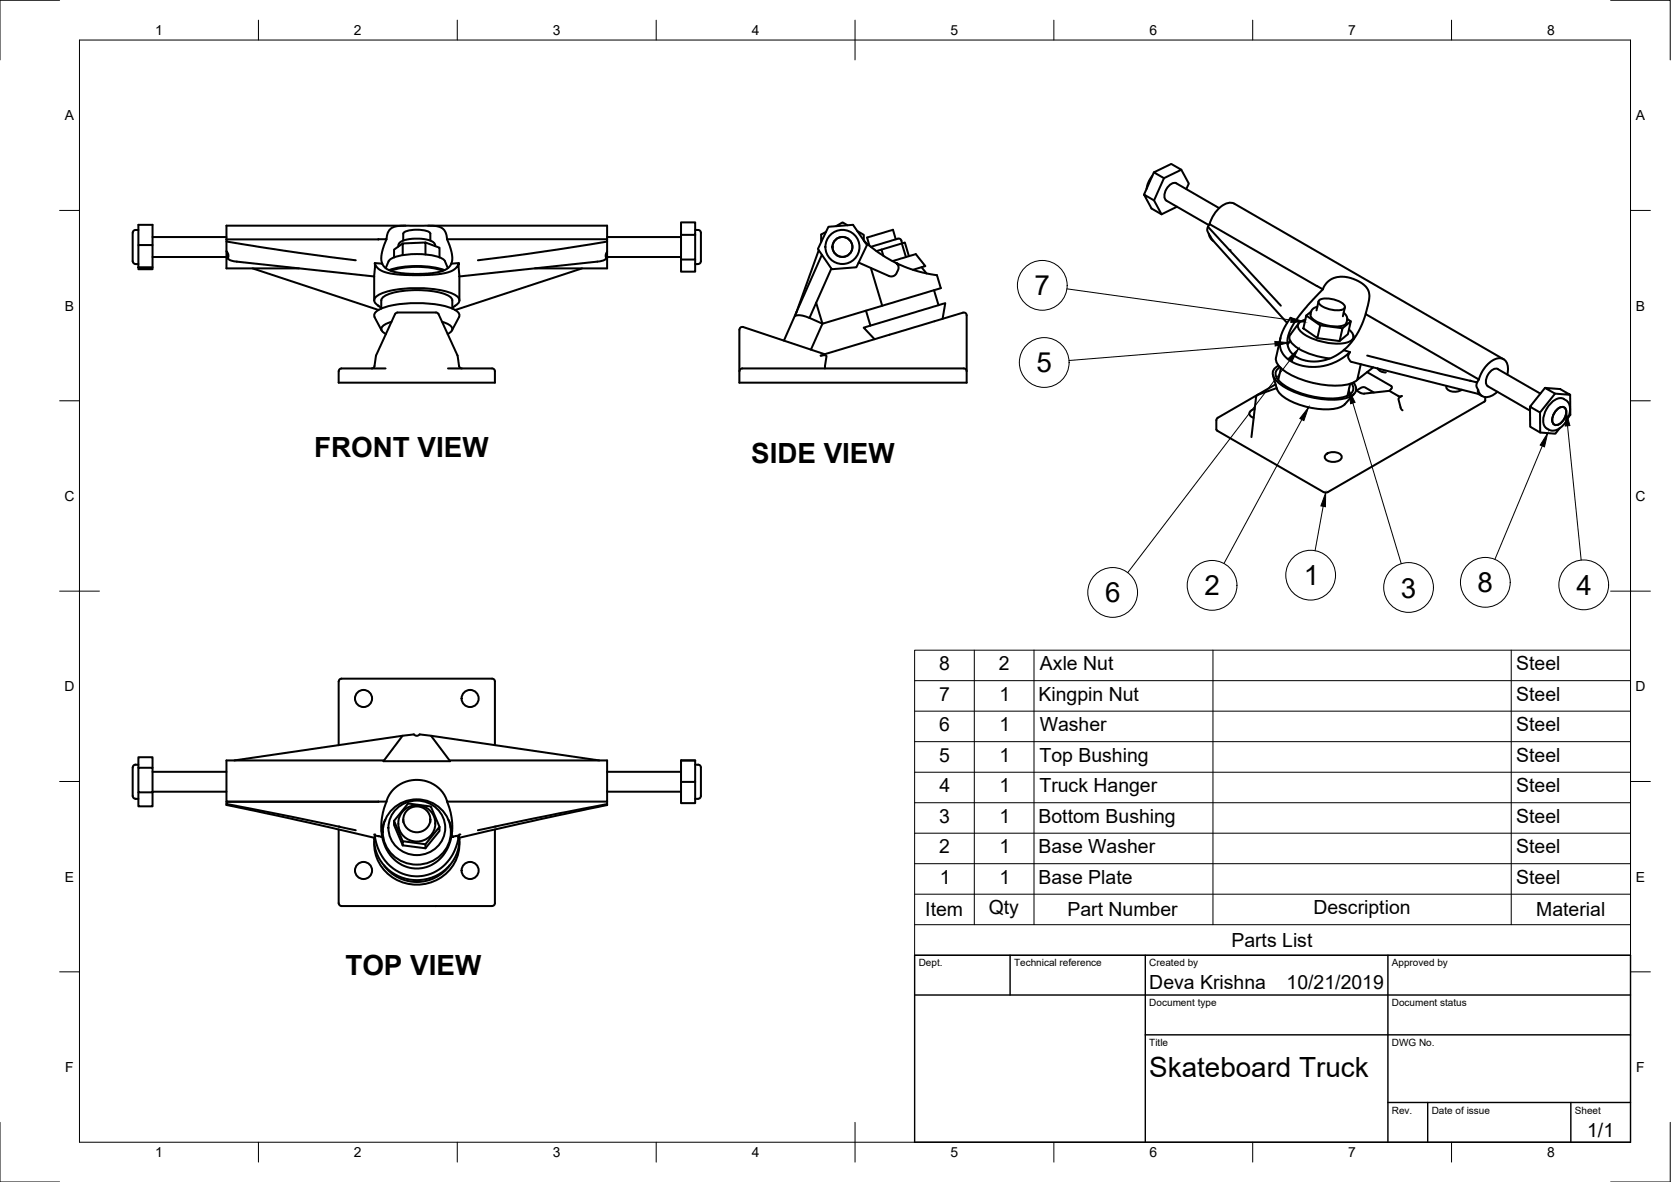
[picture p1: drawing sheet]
<svg xmlns="http://www.w3.org/2000/svg" width="420mm" height="297mm" viewBox="0 0 420 297" stroke-linecap="round" stroke-linejoin="round" font-family="sans-serif">
<!-- layer: Visible -->
<g fill="none" stroke="#000" stroke-width=".51">
<path d="M34.8 57.8h-.7a1.34 1.34 0 0 0-.7 1.7v5.1a1.34 1.34 0 0 0 .7 1.7M38.4 59.6h18.5M102 56.7h-45.1v3.5M107.6 56.7h45.1v3.4h-40.3v-.4a3.1 3.1 0 0 0-3.6-3h-7.3l-2 .2a2.91 2.91 0 0 0-2.3 3.2l-40.3 .1M152.7 59.6h18.5M171.2 55.9h3.6v3.1h-3.6zM171.2 59v6.2h3.6v-6.2M174.8 57.8h.7a1.35 1.35 0 0 1 .7 1.7v5.1a1.36 1.36 0 0 1-.7 1.7M207.7 58.3l-1.2 .6v1.9M208.3 57l6.2-.5 3.5 5.1-2.7 5.6-6.2 .5-3.4-5.1zM213.1 56.6l-1.2-.7-1.7 .9M215.6 58.1l1.6 .9v1.4"/>
<path d="M289.8 44.2l-1 1.5-.5 1.8M290.1 43.3l4.4-2.1 2.5 1.5-4.3 2.1zM290.1 43.3l-2.4 5.6M292.7 44.8l-2.5 5.6M296 52l-3.9 1.9-2.6-1.5-1.8-3.5 2.5 1.5 1.9 3.5M297 42.7l1.9 3.4-.6 1.4M303.7 57l-.1 1 1.1 2.2 18.9 21M304 58.8l.4 1.2 .7 .5M304.1 56.3l28.5 16.4a5.4 5.4 0 0 1 7.3-2.7l1.7 .7 1.3 .8 .8 .9 .4 .9 .2 2-.9 3.6 28.4 16.5M304.1 56.3l-.4 .7 18.4 19.8M304.1 56.3a7.5 7.5 0 0 1 4.9-5.3l1.4 .2 67.7 39.1M306.6 52.3l-10.8-6.2a2.21 2.21 0 0 0-2.5 1.4 2.21 2.21 0 0 0 0 2.9l10.7 6.2"/>
<path d="M34.1 66.4h.7M34.8 67.2h3.6v.5h-3.6zM34.8 67.2v-5.6h3.6v5.6M34.8 61.6v-5.1h3.6v5.1M38.4 64.6h18.5M56.9 60.2v.5a662.8 662.8 0 0 0 32.6 4.7M56.9 60.7v2.4M63.5 67.4l31.7 10.5M75.2 67.4h-18.3v-4.3a1.53 1.53 0 0 1 .4 1.7l.5 .5 1 .4 35.3 3.8M94.1 69.4l.1-3.3 .9 1.4 1.9 1 2.3 .4 4.4 .3 4.9-.1 4-.6 1.3-.6 .6-.4 .9-1.4 .1 3.3M94.1 69.4v6.1M94.2 79.7l1.8 3.4"/>
<path d="M94.2 79.7a1.42 1.42 0 0 1 1.1-1.9 28.7 28.7 0 0 1 15.3-1.1l2.1 .5a4.5 4.5 0 0 1 2.8 1.7l-.1 .8-1.8 3.4M94.2 66.1l1.9 .2 1 1.2 2 .8 2.1 .4 3 .1h3.3l3-.5 2-.8 1-1.2 1.9-.2M95.9 77.6v-2.1a2.19 2.19 0 0 1 1.7-1.5 24.1 24.1 0 0 1 15.1 .3l.9 .8 .1 2.5M97 67.4l.7-1.7a5.2 5.2 0 0 1 3.8-1.6 18.2 18.2 0 0 1 9.7 .9l.7 .7 .7 1.7M97.2 60.1l-1.2 3.7-.1 1.3 .2 1.2M97.9 67.9a24.1 24.1 0 0 1 13.9 0M98.3 68.1a21.9 21.9 0 0 1 13 0M100 78.5h9.6l.5 .2 4.9 10.7 .5 2.8 .6 .4M100 78.5l-.7 .5-4.7 10.4-.5 2.8-.6 .4M101.3 61.2l-2.2 1.5v2M101.4 60.5v-1.8a2.86 2.86 0 0 1 2.6-.9l2.9 .1a1.42 1.42 0 0 1 1.3 .8v1.8M107 64v-3.1l-5.7 .3v2.9"/>
<path d="M107 60.9l3.5 1.4v2.4M109.4 61.9a1.97 1.97 0 0 0-2.1-1.7l-3.5-.2-2 .3-1 .5a1.25 1.25 0 0 0-.6 1.2M112.4 60.1l1.2 3.7 .1 1.3-.2 1.2M113.7 77.4a3 3 0 0 0 1.8-1.9 2.41 2.41 0 0 0-1.8-1.7 29.8 29.8 0 0 0-17.8 0 1.98 1.98 0 0 0-1.7 2.1l1.7 1.5M115.5 69.4v6.1M134.5 67.4h18.2v-4.1a1.52 1.52 0 0 0-.3 1.5l-.4 .5-1.1 .4-35.4 3.8M146.4 67.4l-32 10.5M152.7 60.1v.6l-4.1 .7-16.2 2.4-12.2 1.6M152.7 60.7v2.6M152.7 64.6h18.5M171.2 65.2v3.1h3.6v-3.1M174.8 66.4h.7"/>
<path d="M203.5 79.9l3.3 1.5-2.9 6.5M205.9 62.9l-5.6 15.6-3.2 7.1M206.7 64l-6.8 15.4a4.7 4.7 0 0 1 3.6 .5M209 67.5l-5.5 12.4M215.9 66l7.9 3.5 .7-.1 .6-.3 .7-1.3a1.37 1.37 0 0 0-.5-1.7l4.9 1.9 5.4 1.2 1 3.2-14.8 4.4M217.3 60.6a34.5 34.5 0 0 0 8.4 5.7M217.4 60.7l.2 .2M217.7 78.1l1.2 3.7M219 67.3l2.8 9.5-15 4.6-1.6-5.3M220.4 63.1l1.2-.4 .5 1.6M224.4 65.6l5.9-1.7 2.4 3-3.1 .9M225.2 60.1l-.7-2.4-6.5 2 .6 2"/>
<path d="M226.6 60.5l.2 .7M226.6 60.5a1.35 1.35 0 0 0-1.8-.2l-5.8 1.7M226.8 61.2l-5.2 1.5M228.5 64.4l-1-3.5-.7 .3 1 3.4M231.7 67.1l1.3 1.6M234.8 72.9l1.2 3.8M328.4 79.3l3.6 2.5-.8 3.2-3.5-2.5zM329.7 78.3l-1.3 1M331.2 77.1a1.81 1.81 0 0 0-1.5 1.3 1.56 1.56 0 0 0 .9 2.1 9.3 9.3 0 0 0 7.5 1.2 1.58 1.58 0 0 0 .7-1.4v-.1a1.95 1.95 0 0 0-.9-1.6M331.5 75.7l-.5 2.3M331.6 75.6a5.3 5.3 0 0 1 4.9 .1 1.83 1.83 0 0 1 1.6 1.7 5.3 5.3 0 0 1-4.9-.1 1.83 1.83 0 0 1-1.6-1.7zM332.6 72.7l-3.9 4.1-3.1 4.1"/>
<path d="M338.2 77.2l-.5 2.3M343.4 78.9l-1 2.7-1.2 2.4-1.5 2.1-1.8 1.9M96.9 92.6h-11a.75 .75 0 0 0-.7 .7v2.9h39.2v-2.9a.71 .71 0 0 0-.7-.7h-11.1M98.5 80.9a3.1 3.1 0 0 0-2.6 1.8l.5 .9 .7 .3M111.2 80.9a3.1 3.1 0 0 1 2.5 1.8l-.5 .9-.6 .3M185.9 82.9v13.3h57.2l-.1-17.2-.4-.4h-.5l-35.7 10.8 .9-.1 .5 .1-.4 3.2M185.9 93.3a.71 .71 0 0 1 .7-.7h55.7a.71 .71 0 0 1 .8 .7M186.8 82.2l20.5 6.8M186.9 82.2l-.7 .1-.3 .6M237 80.1l.7-3.9-20.5 6.1 2.7 2.9M320.1 94.3l1 3.5a8.7 8.7 0 0 0 5.6 3.9 16.7 16.7 0 0 0 10.4 .6l1-.7M320.7 96.6l-14.5 8.4-.3 .6"/>
<path d="M321 97.5l-4.7 1.7-.4 .4-1.2 10.2M321.5 91.9a2.09 2.09 0 0 0-1.5 1.6 2.09 2.09 0 0 0 .8 2.1 19.6 19.6 0 0 0 11.1 4.6 13.4 13.4 0 0 0 8.1-.8 1.99 1.99 0 0 0 .3-3.3M321.9 92.3a1.9 1.9 0 0 0-.5 3.2 18.7 18.7 0 0 0 11.1 4.5l2.2 .1a7 7 0 0 0 5.2-1.5 1.8 1.8 0 0 0-.1-2.3M322 84.9l-1.2 5a4 4 0 0 0 2.5 3.6 23.5 23.5 0 0 0 15.9 3l1.5-.6 .6-.5M322.1 92.5l-.7 3M324.2 86l-.5 .3M324.4 85.6l-.7 .9M326.6 81.2l-2.1 2.8a1.8 1.8 0 0 0 .6 2.5 16.9 16.9 0 0 0 9.2 3.6M328.2 80.3a1.92 1.92 0 0 0-1.9 1.8 5.4 5.4 0 0 0 3.5 2.9 14.3 14.3 0 0 0 9.4 .9 1.43 1.43 0 0 0 1.1-1.1 1.43 1.43 0 0 0-.6-1.4l-.5-.6M332 81.8l5.6 .7-.8 3.2-5.6-.7M337.6 82.5l2-1.7-.7 3.2-2.1 1.7M338.8 80.1l.8 .7"/>
<path d="M339.4 88.5l-1.5-.5-2.8 1.8-3 .9-2 .2-2.3-.4-1.2-.4-1.4-1-.8-.9-.5-1-.2-1.5 .2-1.4 .8-2 .9-1.4-1.1-1-1.4 2.1-.8 1.8a5.4 5.4 0 0 0 3.4 7.6l1.8 .5 1.7 .3 3.7-.2 3.2-1.2 1.8-1 1.5-1.3a1.56 1.56 0 0 0-.3 1.6l.7 .8 32.2 8.1-.4-.5 .1-.5M339.5 96.4l-.7 3M340.3 84.3l.1 .8M340.5 98.9l-2.4 2.7M341 98.1a2.84 2.84 0 0 0 2 .8l6.3-.7 2.2 1.3 .5 .1 .5-.1-.8 .5-.1 .4 .6 2.2 .5 .5M341.1 98.1l1.2-.7 .6-.1 2.6 1.3M342.2 91.5l-.9 3.9 4-3.1M343.7 93.5l6.1 3.5a.45 .45 0 0 1 0 .7l-.5 .5M343.8 89.4l27.6 6.7 .4-.7M346.4 92.6a2.2 2.2 0 0 0 2.1 1M346.4 92.6v.1M363.7 97a1.47 1.47 0 0 0 1.7 1.4l1.4-.1 .7-.4"/>
<path d="M371.4 96.1l-.2 .8 .5 1.1M371.7 98a2.25 2.25 0 0 0 3.8 1.2l1-.8M371.7 99l1 .6M373.4 99.8v.8l-.2 .3M376.6 92.8l10.7 6.1M376.6 92.7a2.21 2.21 0 0 0-2.5 1.5 2.21 2.21 0 0 0 0 2.9l10.6 6.1M379 94.1a3.2 3.2 0 0 0-1.1-3.9 4.1 4.1 0 0 0-4.4 2l-1 1.5-.7 1.7M388.5 97.5l3.8 .3 2.5 1.4-3.8-.3zM388.5 97.5l-3.8 4.7 2.5 1.5 3.8-4.8M394.8 99.2v5.1l-.5 .6M305.8 105.6v2.3M305.9 107.9l.2 .3 26.7 15.5"/>
<path d="M315.5 102.8l-.4 .1a1.05 1.05 0 0 0-1 1.1 1.05 1.05 0 0 0 1.1 1M333.3 114.3a2.83 2.83 0 0 1 4.1 .4 1.75 1.75 0 0 1-2.2 1.4 1.75 1.75 0 0 1-2.1-1.4zM373.2 100.9l-39.4 22.8M384.7 102.2v5l2.6 1.5-.1-5M389.9 101.4a2.73 2.73 0 0 1 3.8-.9l.2 .2a3.8 3.8 0 0 1 .1 4.8l-.2 .3a3.9 3.9 0 0 1-4.1 2.3 2.69 2.69 0 0 1-1.5-3.8 7.3 7.3 0 0 1 1.7-2.9zM391.6 102.8a1.26 1.26 0 0 1 1.7-.4 1.26 1.26 0 0 1 .5 1.7 3.3 3.3 0 0 1-2.6 2.7 1.57 1.57 0 0 1-.7-2.4zM392.2 107.6l-1.1 1.4-3.8-.3M332.8 123.7h1M85.2 171.3v16M85.2 171.3a.71 .71 0 0 1 .7-.8h37.8a.71 .71 0 0 1 .7 .8M124.4 171.3v16M34.8 192.9h3.6v6.2h-3.6z"/>
<path d="M34.8 192.9v-2.6h3.6v2.6M34.8 199.1v3.5h3.6v-3.5M34.8 192.2h-.7a1.35 1.35 0 0 0-.7 1.7v5.1a1.36 1.36 0 0 0 .7 1.7M38.4 199h18.5M38.4 194h18.5M58.9 191.1l45.2-6.5a.93 .93 0 0 0 1.4 0l45.2 6.5M96.6 191.1h-39.7v10.4h38.2M101.2 184.9l-4.8 6.4h16.8l-4.8-6.4M113 191.1h39.7v10.4h-40.3l-.3-1.1-.7-1.1-1.6-1.7-2.4-1.2-2.3-.4-2.1 .2-2.2 .8-1.6 1.1-.9 1-.8 1.3-.3 1.1h-2.1M152.7 199h18.5M152.7 194h18.5M171.2 191.1h3.6v5.4h-3.6z"/>
<path d="M171.2 196.5v5.3h3.6v-5.3M171.2 191.1h3.6M174.8 192.2h.7a1.36 1.36 0 0 1 .7 1.7v5.1a1.37 1.37 0 0 1-.7 1.7M34.1 200.8h.7M56.9 202v.3l16.4 3.4 21 4.9-.1-.6 .6 2.5 .9 2.1a10.2 10.2 0 0 0 10.1 5.6 10.2 10.2 0 0 0 8.9-7.5l.7-2.7-.1 .6 19.9-4.6 17.5-3.7v-.2M85.2 208.4v18.6a.75 .75 0 0 0 .7 .7h37.8a.75 .75 0 0 0 .7-.7v-18.5M94.1 210.5v.4M94.1 210.9a10.7 10.7 0 0 0 10.7 10.3 10.7 10.7 0 0 0 10.7-10.3M94.1 211.5a10.8 10.8 0 0 0 6.8 10.1 10.8 10.8 0 0 0 11.9-2.7 10 10 0 0 0 2.7-7.4M94.2 210l1.9 .3 1.2 3.3 1.1 1.7 1.2 1.1 2.1 1.3 2.7 .6 2.7-.4 1.3-.5 1.6-1 1.2-1.1 1.1-1.7 1.2-3.3 1.9-.3M95.1 201.5h-38.2v.5l32.6 6.6M96.3 207.8l-.2 2.2"/>
<path d="M96.6 217.5a10.3 10.3 0 0 0 16.4 0M96.9 206l-.6 1.4-.4 1.6M97.2 201.5l-.7 2-.5 2.5-.1 2.2 .2 2.1M98.8 203.3a8.5 8.5 0 0 1 10.1-1.4 8.5 8.5 0 0 1 4.2 9.4 8.6 8.6 0 0 1-9.4 5.9 8.6 8.6 0 0 1-7.5-8.1 8 8 0 0 1 2.6-5.8zM99.1 206.3l2.2 5.1M99.4 203.6a7.1 7.1 0 0 1 9.1-1.4 7.1 7.1 0 0 1 2.8 8.7 7.2 7.2 0 0 1-8.4 3.7 7.2 7.2 0 0 1-5.2-7.6 6.7 6.7 0 0 1 1.7-3.4zM100.2 207a4.6 4.6 0 0 1 4.6-4.6 4.6 4.6 0 0 1 4.6 4.6M100.2 207a4.7 4.7 0 0 0 4.6 4.5 4.7 4.7 0 0 0 4.7-4.5M101.3 211.4l5.7 .8v1l-5.7-.8zM101.4 205.9v.7M102.4 203.6a3.3 3.3 0 0 1 5.3 .6 3.3 3.3 0 0 1-2.2 4.9 3.3 3.3 0 0 1-3.6-1.6 3.3 3.3 0 0 1 .5-3.9zM107 212.2l3.5-4.4v1l-3.5 4.4"/>
<path d="M108.2 205.9v.7M110.5 207.8l-2.2-5.1-5.7-.8-3.5 4.4v1l2.2 5.1M112.4 201.5l.7 2 .5 2.5 .1 2.2-.2 2.1M112.7 206l.7 1.4 .3 1.6M113.3 207.8l.3 2.2M115.5 210.5v.4M152.7 201.5v.6l-32.5 6.5M174.8 200.8h.7"/>
<circle cx="211.8" cy="62.1" r="2.51"/>
<circle cx="211.8" cy="62.1" r="4.3"/>
<circle cx="91.4" cy="175.5" r="2.15"/>
<circle cx="118.2" cy="175.5" r="2.15"/>
<circle cx="91.4" cy="218.8" r="2.15"/>
<circle cx="118.2" cy="218.8" r="2.15"/>
</g>
<g fill="#000">
<circle cx="309.2" cy="62.9" r=".25"/>
<circle cx="369.6" cy="95.7" r=".25"/>
<circle cx="85.2" cy="207.7" r=".25"/>
<circle cx="94.1" cy="209.7" r=".25"/>
<circle cx="95" cy="210.1" r=".25"/>
<circle cx="95.9" cy="210.3" r=".25"/>
<circle cx="96.1" cy="210.3" r=".25"/>
<circle cx="113.5" cy="210.3" r=".25"/>
<circle cx="113.7" cy="210.3" r=".25"/>
<circle cx="114.6" cy="210.1" r=".25"/>
<circle cx="115.5" cy="209.7" r=".25"/>
<circle cx="124.4" cy="207.7" r=".25"/>
</g>
<!-- layer: Border -->
<g fill="none" stroke="#000" stroke-width=".25">
<path d="M15 .1h-15v15M20 10.1h390v276.9h-390zM65 5.1v5M115 5.1v5M165 5.1v5M215 5.1v10M265 5.1v5M315 5.1v5M365 5.1v5M405 .1h15v15M15 52.9h5M410 52.9h5"/>
<path d="M15 100.7h5M410 100.7h5M15 148.6h10M405 148.6h10M15 196.4h5M410 196.4h5M15 244.2h5M410 244.2h5M0 282.1v14.9h15M65 287v5M115 287v5M165 287v5"/>
<path d="M215 282.1v9.9M265 287v5M315 287v5M365 287v5M420 282.1v14.9h-15"/>
</g>
<!-- layer: TitleBlock -->
<path d="M230 240.1h180v46.9h-180zM230 250h180M254 240.1v9.9M288 240.1v46.9M349 240.1v46.9M288 260.1h122M349 277.1h61M359 277.1v9.9M395 277.1v9.9" fill="none" stroke="#000" stroke-width=".36"/>
<!-- layer: BOM -->
<g fill="none" stroke="#000" stroke-width=".25">
<path d="M268.3 72.6l56.3 7.8M320.6 86.4l-51.8 4.2M324.4 90.4l-40.9 53.5M327.3 105.4l-19.6 36.2M340.2 101.3l12.1 40.4M387.8 112.1l-11.9 28.5M394.1 107l3.5 33.8M332.7 127.2l-2 11.2M230 163.4h180v76.7h-180zM230 178.7h180M230 171.1h180M245 163.4v69"/>
<path d="M260 163.4v69M305 163.4v69M380 163.4v69M230 194.1h180M230 186.4h180M230 217.1h180M230 209.4h180M230 201.7h180M230 232.4h180M230 224.7h180"/>
<circle cx="262.1" cy="71.7" r="6.3"/>
<circle cx="262.6" cy="91.1" r="6.3"/>
<circle cx="279.8" cy="148.9" r="6.3"/>
<circle cx="304.8" cy="147.1" r="6.3"/>
<circle cx="329.6" cy="144.5" r="6.3"/>
<circle cx="354.2" cy="147.6" r="6.3"/>
<circle cx="373.5" cy="146.3" r="6.3"/>
<circle cx="398.2" cy="147" r="6.3"/>
</g>
<path d="M324.7 79.8l3.4 1.1-3.6 .1zM320.5 85.8l3.6 .3-3.5 .9zM323.9 90.1l2.6-2.5-1.6 3.2zM329 102.4l-1.1 3.3-1.1-.5zM339.2 97.9l1.5 3.2-1.1 .4zM389.1 108.8l-.8 3.5-1-.4zM393.8 103.5l.9 3.4-1.1 .2zM333.3 123.8v3.5l-1.2-.2z" fill="#000" stroke="#000" stroke-width=".25"/>
<g font-size="7">
<text x="260.1" y="74.2">7</text>
<text x="260.6" y="93.6">5</text>
<text x="79" y="114.9">FRONT VIEW</text>
<text x="188.9" y="116.3">SIDE VIEW</text>
<text x="302.9" y="149.6">2</text>
<text x="327.9" y="147.1">1</text>
<text x="371.5" y="148.9">8</text>
<text x="396.4" y="149.5">4</text>
<text x="277.9" y="151.4">6</text>
<text x="352.2" y="150.2">3</text>
<text x="86.8" y="244.9">TOP VIEW</text>
<text x="289" y="270.6">Skateboard Truck</text>
</g>
<g font-size="4.9">
<text x="236.1" y="168.4">8</text>
<text x="251.2" y="168.4">2</text>
<text x="261.5" y="168.4">Axle Nut</text>
<text x="381.3" y="168.5">Steel</text>
<text x="236.1" y="176.1">7</text>
<text x="251.3" y="176.1">1</text>
<text x="261.1" y="176.1">Kingpin Nut</text>
<text x="381.3" y="176.1">Steel</text>
<text x="236.1" y="183.7">6</text>
<text x="251.3" y="183.7">1</text>
<text x="261.4" y="183.7">Washer</text>
<text x="381.3" y="183.8">Steel</text>
<text x="236.1" y="191.4">5</text>
<text x="251.3" y="191.4">1</text>
<text x="261.4" y="191.4">Top Bushing</text>
<text x="381.3" y="191.4">Steel</text>
<text x="236.2" y="199.1">4</text>
<text x="251.3" y="199.1">1</text>
<text x="261.4" y="199.1">Truck Hanger</text>
<text x="381.3" y="199.1">Steel</text>
<text x="236.1" y="206.7">3</text>
<text x="251.3" y="206.7">1</text>
<text x="261.1" y="206.7">Bottom Bushing</text>
<text x="381.3" y="206.8">Steel</text>
<text x="236.2" y="214.4">2</text>
<text x="251.3" y="214.4">1</text>
<text x="261.1" y="214.4">Base Washer</text>
<text x="381.3" y="214.4">Steel</text>
<text x="236.3" y="222.1">1</text>
<text x="251.3" y="222.1">1</text>
<text x="261.1" y="222">Base Plate</text>
<text x="381.3" y="222.1">Steel</text>
<text x="232.7" y="230.3">Item</text>
<text x="248.6" y="229.8">Qty</text>
<text x="268.4" y="230.3">Part Number</text>
<text x="330.2" y="229.8">Description</text>
<text x="386.3" y="230.3">Material</text>
<text x="309.6" y="237.9">Parts List</text>
<text x="289" y="248.5">Deva Krishna</text>
<text x="323.5" y="248.5">10/21/2019</text>
<text x="399.1" y="285.7">1/1</text>
</g>
<g font-size="3.5">
<text x="39" y="8.8">1</text>
<text x="89" y="8.8">2</text>
<text x="139" y="8.8">3</text>
<text x="189" y="8.8">4</text>
<text x="239" y="8.8">5</text>
<text x="289" y="8.8">6</text>
<text x="339" y="8.8">7</text>
<text x="389" y="8.8">8</text>
<text x="16.3" y="30.2">A</text>
<text x="411.3" y="30.2">A</text>
<text x="16.3" y="78">B</text>
<text x="411.3" y="78">B</text>
<text x="16.2" y="125.9">C</text>
<text x="411.2" y="125.9">C</text>
<text x="16.2" y="173.7">D</text>
<text x="411.2" y="173.7">D</text>
<text x="16.3" y="221.6">E</text>
<text x="411.3" y="221.6">E</text>
<text x="16.4" y="269.4">F</text>
<text x="411.4" y="269.4">F</text>
<text x="39" y="290.8">1</text>
<text x="89" y="290.8">2</text>
<text x="139" y="290.8">3</text>
<text x="189" y="290.8">4</text>
<text x="239" y="290.8">5</text>
<text x="289" y="290.8">6</text>
<text x="339" y="290.8">7</text>
<text x="389" y="290.8">8</text>
</g>
<g font-size="2.5">
<text x="231" y="242.9">Dept.</text>
<text x="255" y="242.9">Technical reference</text>
<text x="289" y="242.9">Created by</text>
<text x="350" y="242.9">Approved by</text>
<text x="289" y="252.8">Document type</text>
<text x="350" y="252.8">Document status</text>
<text x="289" y="262.9">Title</text>
<text x="350" y="262.9">DWG No.</text>
<text x="350" y="279.9">Rev.</text>
<text x="360" y="279.9">Date of issue</text>
<text x="396" y="279.9">Sheet</text>
</g>
</svg>
